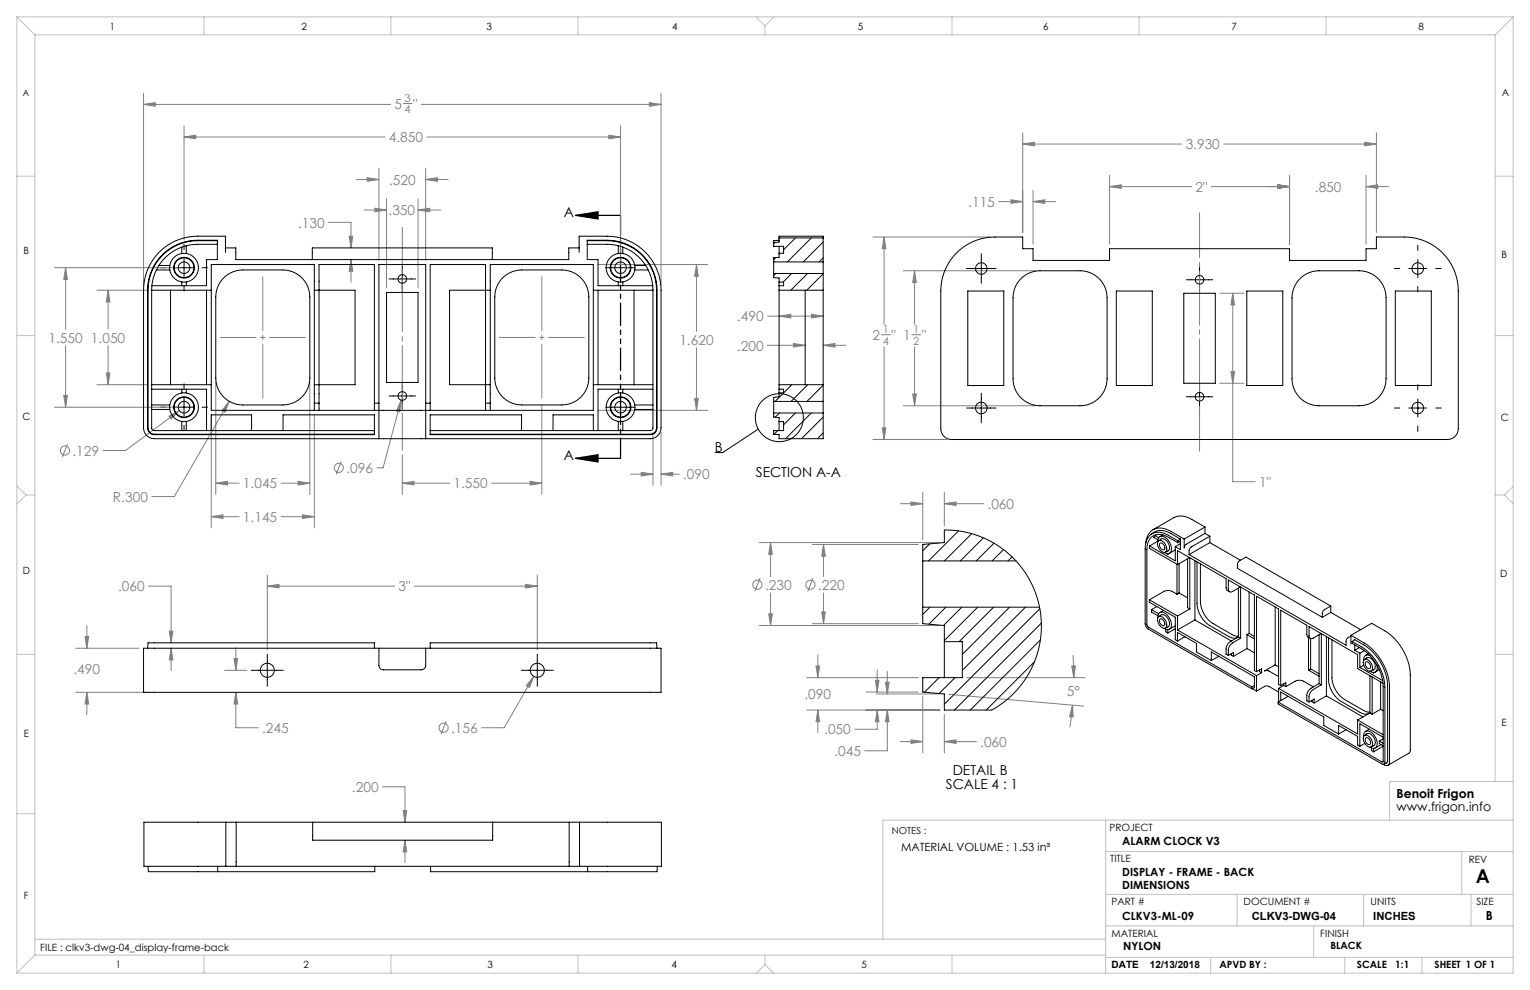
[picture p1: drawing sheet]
<svg xmlns="http://www.w3.org/2000/svg" width="432mm" height="279mm" viewBox="0 0 432 279" stroke-linecap="round" stroke-linejoin="round" font-family="sans-serif">
<g fill="none" stroke="#808080" stroke-width=".28">
<path d="M40.5 29.5l3.3-.5v1zM40.5 26.3v54.3M40.5 29.5h69.7M51.9 38.7l3.3-.5v1zM51.9 35.5v32.2M51.9 38.7h56.8M113.8 29.2h2.5M118.9 29.5h67.7M120.5 38.7h54.6M171.8 38.2l3.3 .5-3.3 .5zM175.1 35.5v38.8M183.3 29l3.3 .5-3.3 .5z"/>
<path d="M186.6 26.3v54.3M288.6 37.5v28.1M388.4 37.5v28.1M100.6 50.7h6.3M102.7 59.3h6.4M103.6 50.2l3.3 .5-3.3 .5zM105.8 58.8l3.3 .5-3.3 .5zM106.9 47.5v25.9M109.1 56.1v25.2M118 59.3l3.3-.5v1zM118 56.1v25.2M118 59.3h6.3"/>
<path d="M120.1 50.7l3.3-.5v1zM120.1 47.5v25.9M120.1 50.7h6.4M281.9 56.9h6.7M285.3 56.4l3.3 .5-3.3 .5zM288.6 40.7l3.3-.6v1.1zM288.6 40.7h44.9M291.5 56.9l3.4-.5v1zM291.5 53.7v15.2M291.5 56.9h6.4M313.1 52.7l3.3-.5v1zM313.1 49.5v19.4"/>
<path d="M313.1 52.7h23.3M341.9 52.7h22M345.4 40.7h43M360.6 52.2l3.3 .5-3.3 .5zM363.9 49.5v19.4M385.1 40.1l3.3 .6-3.3 .5zM385.5 52.7l3.3-.5v1zM385.5 52.7h6.4M385.5 49.5v19.4M15.3 75.6h35.4M18.5 75.6l.5 3.3h-1zM18.5 75.6v17.3"/>
<path d="M92.7 62.8h6.4v7.2M98.5 66.7h1.1l-.5 3.3zM99.1 73.3l.5 3.3h-1.1zM99.1 73.3v6.3M168.7 74.7h31M196.6 74.7l.5 3.3h-1zM196.6 74.7v18.8M246.3 66.9h33.2M249.5 66.9l.5 3.3h-1zM249.5 66.9v24.6M254.9 76.4h37.3M258.1 76.4l.5 3.3h-1z"/>
<path d="M258.1 76.4v15.1M18.5 97.6v17.3M27.3 81.9h14.2M30.5 81.9l.5 3.3h-1zM30.5 81.9v11M30.5 97.6v11M196.6 98.1v17.7M216.6 89.2h15.7M216.6 97.5h10.6M219.9 89.2l3.3-.5v1zM223.9 96.9l3.3 .6-3.3 .5zM229 88.7l3.3 .5-3.3 .5z"/>
<path d="M232.3 97.5l3.3-.6v1.1zM232.3 97.5h6.4M248.8 94.5h2.4M249.5 97.9v26.1M257.3 94.5h2.5M258.1 97.9v16.6M344.3 82.8h6.8M347.9 82.8l.5 3.3h-1zM347.9 82.8v53.2h6.4M15.3 114.9h35.4M18 111.6h1l-.5 3.3zM27.3 108.6h14.2"/>
<path d="M30 105.3h1l-.5 3.3zM47.7 117.4l2.9-1.5-2.3 2.4zM50.6 115.9l-15.2 11.2h-6.3M59.6 117.1v31.9M60.9 107.9v31.6M64.7 113.3l-1.2 3.1-.9-.5zM64.7 113.3l-15.5 26.8h-6.4M87.4 107.9v31.6M88.7 117.1v31.9M113.2 112.9l-.3 3.3-1-.2zM113.2 112.9l-5.1 19.1h-1.8M152.9 114.3v25.2"/>
<path d="M168.7 115.8h31M196.1 112.5h1l-.5 3.3zM254.9 114.5h37.3M257.6 111.2h1l-.5 3.3zM344.3 108.2h6.8M347.4 104.9h1l-.5 3.3zM19.1 125.3l-1.5 3.7M60.9 136.4l3.3-.5v1zM60.9 136.4h6.6M79.3 136.4h8.1M84.1 135.9l3.3 .5-3.3 .5zM96.3 130.2l-1.4 3.7"/>
<path d="M113.5 136.4l3.3-.5v1zM113.5 136.4h13.4M113.5 128.4v11.1M138.7 136.4h14.2M149.6 135.9l3.3 .5-3.3 .5zM177.9 133.8h6.4M181 133.3l3.3 .5-3.3 .5zM184.3 122v15M186.6 133.8l3.3-.5v1zM186.6 122v15M186.6 133.8h5.1M246.3 124h21"/>
<path d="M249 120.7h1l-.5 3.3zM260.4 139v13.4M266.5 139v9.3M59.6 145.8l3.3-.5v1zM59.6 145.8h7.9M79.3 145.8h9.4M85.4 145.3l3.3 .5-3.3 .5zM214.3 153.1h50.9M217.5 153.1l.5 3.3h-1zM217.5 153.1v9.6M229.2 153.7h29.9M232.4 153.7l.5 3.3h-1z"/>
<path d="M232.4 153.7v9M254.1 142.2h6.3M257.1 141.6l3.3 .6-3.3 .5zM266.5 142.2l3.3-.6v1.1zM266.5 142.2h11.1M24 179.6h1l-.5 3.3zM24.5 176.6v6.3M41.9 165.4h6.4v16M47.8 178.1h1l-.5 3.3zM75.4 165.4l3.3-.5v1zM75.4 162.2v21.2M75.4 165.4h36"/>
<path d="M116.9 165.4h34.7M148.3 164.9l3.3 .5-3.3 .5zM151.6 162.2v21.2M214.3 176.5h50.9M214.5 163.2l-1.5 3.7M217 173.2h1l-.5 3.3zM217.5 167.3v9.2M229.2 176h29.9M229.5 163.2l-1.5 3.7M231.9 172.7h1l-.5 3.3zM232.4 167.3v8.7M21.3 182.9h17.9"/>
<path d="M21.3 195.4h21M24.5 195.4l.5 3.3h-1zM24.5 195.4v6.3M48.3 182.9l.5 3.3h-1zM48.3 182.9v6.4M63.4 189.2h6.2M66.1 185.9h1l-.5 3.3zM66.6 195.4l.5 3.3h-1zM66.6 195.4v10h6.3M66.6 182.8v6.4M150.6 190.9l-1.2 3.1-.8-.5zM150.6 190.9l-8.3 14.5h-6.4"/>
<path d="M227.6 191.3h31.5M230.3 187.9h1l-.5 3.4zM230.8 184.9v6.4M244.4 195.3h14.7M247.1 192h1l-.5 3.3zM247.2 195.8h18M247.6 189v6.3M249.9 192.5h1l-.5 3.3zM250.4 189.5v6.3M260.4 196.6v15.9M267.8 196l38.1 3.3M272.9 191.3h33.3"/>
<path d="M302.5 188l1-.1-.5 3.4zM302.7 199l.2 3.4-1-.2zM302.7 199l-.8 6.3M302.8 184.9l.2 6.4M125.9 203.5l-1.5 3.7M227.6 200.4h37.6M230.8 200.4l.5 3.3h-1zM230.8 200.4v6.3M247.6 200.4l.5 3.3h-1zM247.6 200.4v5.4h-6.4M250.4 200.4l.5 3.3h-1zM250.4 200.4v11.5h-6.3"/>
<path d="M254.1 209.3h6.3M257.1 208.8l3.3 .5-3.3 .5zM266.5 209.3l3.3-.5v1zM266.5 201.7v10.8M266.5 209.3h9.1M107.9 222h6.4v10M113.8 228.7h1l-.5 3.3zM114.3 237.1l.5 3.3h-1zM114.3 237.1v6.4"/>
<circle cx="18.3" cy="127.1" r="1.29"/>
<circle cx="95.6" cy="132" r="1.29"/>
<circle cx="213.8" cy="165" r="1.29"/>
<circle cx="228.7" cy="165" r="1.29"/>
<circle cx="125.2" cy="205.4" r="1.29"/>
</g>
<g fill="none" stroke="#000" stroke-width=".28">
<path d="M45.3 75.6h1.6M49.4 75.6h5.1M51.9 68.9v1.6M51.9 73v5.1M57 75.6h1.5M109.8 78.7h7.5M113.5 75v7.5M171 75.6h8.3M175.1 71.4v8.3M272.8 75.8h8.3M276.9 71.6v8.4M334.8 79h7.5"/>
<path d="M338.5 75.2v7.5M393.5 75.8h1.6M397.6 75.8h5.1M400.1 69.2v1.5M400.1 73.2v5.1M405.2 75.8h1.5M51.9 80.6v1.6M400.1 80.9v1.5M45.3 114.9h1.6M49.4 114.9h5.1M51.9 108.3v1.5M51.9 112.4v5.1"/>
<path d="M57 114.9h1.5M109.8 111.7h7.5M113.5 108v7.5M171 114.9h8.3M175.1 110.8v8.3M272.8 115.2h8.3M276.9 111v8.3M334.8 112h7.5M338.5 108.2v7.5M393.5 115.2h1.6M397.6 115.2h5.1M400.1 108.5v1.6"/>
<path d="M400.1 112.6v5.1M405.2 115.2h1.5M51.9 120v1.5M214 121.1l-10.1 6.6h-2.1M400.1 120.2v1.6M70.9 189.2h9.1M75.4 184.6v9.1M147.1 189.2h9.1M151.6 184.6v9.1"/>
<circle cx="220" cy="117.9" r="6.8"/>
</g>
<path d="M162.4 60.8l6.4-1v2zM162.4 60.8h12.7M162.4 129.4l6.4-1.1v2.1zM162.4 129.4h12.7" fill="none" stroke="#000" stroke-width=".35"/>
<path d="M175.1 129.4v-68.6" fill="none" stroke="#000" stroke-width=".35" stroke-dasharray="6.3 1.3 1.3 1.3 1.3 1.3" stroke-dashoffset=".6"/>
<path d="M152.9 77.5v35.5M74.2 113v-35.5" fill="none" stroke="#808080" stroke-width=".28" stroke-dasharray="15.2 1.3 1.3 1.3" stroke-dashoffset="-.6"/>
<path d="M62.2 95.2h24M164.9 95.2h-24" fill="none" stroke="#808080" stroke-width=".28" stroke-dasharray="15.2 1.3 1.3 1.3" stroke-dashoffset="5.1"/>
<path d="M113.5 127.1v-62.9" fill="none" stroke="#808080" stroke-width=".28" stroke-dasharray="15.2 1.3 1.3 1.3" stroke-dashoffset="4.7"/>
<path d="M338.5 60.1v67.2" fill="none" stroke="#808080" stroke-width=".28" stroke-dasharray="15.2 1.3 1.3 1.3" stroke-dashoffset="2.6"/>
<g fill="none" stroke="#c0c0c0" stroke-width=".28">
<path d="M4.8 4.8l5 5M4.8 4.8h422.2M4.8 4.8v269.8M9.8 9.8h412.2M9.8 9.8v259.8M57.5 4.8v5M110.3 4.8v5M163.1 4.8v5M213.4 4.8l2.5 2.5M215.9 7.3v2.5M218.4 4.8l-2.5 2.5M268.7 4.8v5"/>
<path d="M321.5 4.8v5M374.3 4.8v5M422 9.8v210.7M427 4.8l-5 5M427 4.8v269.8h-422.2M4.8 49.7h5M422 49.7h5M4.8 94.7h5M422 94.7h5M4.8 137.1l2.5 2.6M7.3 139.7l-2.5 2.6M7.3 139.7h2.5"/>
<path d="M422 139.7h2.6M424.6 139.7l2.4 2.4M427 137.3l-2.4 2.4M4.8 184.7h5M422 184.7h5M4.8 229.7h5M312 231.5v43.1M427 231.5h-177.8v33.6M427 220.5h-34.8v11M312 240.3h115M312 252.4h115M349.1 252.4v8.9"/>
<path d="M384.9 252.4v8.9M412.6 240.3v12.1M415.2 252.4v8.9M9.8 265.1h302.2M9.8 269.6l-5 5M9.8 269.6h302.2M57.5 269.6v5M110.3 269.6v5M163.1 269.6v5M215.9 272.2l-2.4 2.4M215.9 272.2l2.4 2.4M215.9 269.6v2.6"/>
<path d="M268.7 269.6v5M312 270.2h115M312 261.3h115M341.7 270.2v4.4M370.8 261.3v8.9M379.5 270.2v4.4M401.3 270.2v4.4"/>
</g>
<path d="M162.4 129.4l6.4-1.1v2.1zM162.4 60.8l6.4-1v2z" fill="#000"/>
<path d="M183.3 29l3.3 .5-3.3 .5zM40.5 29.5l3.3-.5v1zM105.8 58.8l3.3 .5-3.3 .5zM118 59.3l3.3-.5v1zM51.9 38.7l3.3-.5v1zM171.8 38.2l3.3 .5-3.3 .5zM98.5 66.7h1.1l-.5 3.3zM99.1 73.3l.5 3.3h-1.1zM103.6 50.2l3.3 .5-3.3 .5zM120.1 50.7l3.3-.5v1zM85.4 145.3l3.3 .5-3.3 .5zM59.6 145.8l3.3-.5v1zM84.1 135.9l3.3 .5-3.3 .5zM60.9 136.4l3.3-.5v1zM64.7 113.3l-2.1 2.6 .9 .5zM149.6 135.9l3.3 .5-3.3 .5zM113.5 136.4l3.3-.5v1zM18.5 75.6l.5 3.3h-1zM18 111.6h1l-.5 3.3zM47.7 117.4l.6 .9 2.3-2.4zM181 133.3l3.3 .5-3.3 .5zM186.6 133.8l3.3-.5v1zM30.5 81.9l.5 3.3h-1zM30 105.3h1l-.5 3.3zM113.2 112.9l-1.3 3.1 1 .2zM196.1 112.5h1l-.5 3.3zM196.6 74.7l.5 3.3h-1zM66.6 195.4l.5 3.3h-1zM66.1 185.9h1l-.5 3.3zM75.4 165.4l3.3-.5v1zM148.3 164.9l3.3 .5-3.3 .5zM24 179.6h1l-.5 3.3zM24.5 195.4l.5 3.3h-1zM47.8 178.1h1l-.5 3.3zM48.3 182.9l.5 3.3h-1zM150.6 190.9l-2 2.6 .8 .5zM313.1 52.7l3.3-.5v1zM360.6 52.2l3.3 .5-3.3 .5zM360.6 52.2l3.3 .5-3.3 .5zM385.5 52.7l3.3-.5v1zM285.3 56.4l3.3 .5-3.3 .5zM291.5 56.9l3.4-.5v1zM249.5 66.9l.5 3.3h-1zM249 120.7h1l-.5 3.3zM257.6 111.2h1l-.5 3.3zM258.1 76.4l.5 3.3h-1zM347.9 82.8l.5 3.3h-1zM347.4 104.9h1l-.5 3.3zM288.6 40.7l3.3-.6v1.1zM385.1 40.1l3.3 .6-3.3 .5zM219.9 89.2l3.3-.5v1zM229 88.7l3.3 .5-3.3 .5zM223.9 96.9l3.3 .6-3.3 .5zM232.3 97.5l3.3-.6v1.1zM232.4 153.7l.5 3.3h-1zM231.9 172.7h1l-.5 3.3zM217.5 153.1l.5 3.3h-1zM217 173.2h1l-.5 3.3zM302.7 199l.2 3.4-1-.2zM302.5 188l1-.1-.5 3.4zM257.1 141.6l3.3 .6-3.3 .5zM266.5 142.2l3.3-.6v1.1zM250.4 200.4l.5 3.3h-1zM249.9 192.5h1l-.5 3.3zM266.5 209.3l3.3-.5v1zM257.1 208.8l3.3 .5-3.3 .5zM247.1 192h1l-.5 3.3zM247.6 200.4l.5 3.3h-1zM230.3 187.9h1l-.5 3.4zM230.8 200.4l.5 3.3h-1zM114.3 237.1l.5 3.3h-1zM113.8 228.7h1l-.5 3.3z" fill="#808080"/>
<g fill="none" stroke="#000" stroke-width=".28">
<path d="M44.1 76.2h3.8M44.8 74.9h3.1M51.3 69.7v1.8M51.3 79.6v1M52.6 69.3v2.2M52.6 79.6v1M61.3 67.9a26.9 26.9 0 0 0-9.4 .6 14 14 0 0 0-10.1 13.4v38.9a1.78 1.78 0 0 0 1.8 1.7h62.1M61.3 68.9a26 26 0 0 0-9.1 .5 13 13 0 0 0-9.4 12.5M62.8 78.8a7.6 7.6 0 0 1 5.7-2.6h11.3a7.6 7.6 0 0 1 7.6 7.6v22.9a7.6 7.6 0 0 1-7.6 7.6h-11.3a7.6 7.6 0 0 1-7.6-7.6v-22.9a7.6 7.6 0 0 1 1.9-5zM63.6 71.2v-4.5h-7.8a15.2 15.2 0 0 0-15.3 15.2v38.9a3 3 0 0 0 3.1 3h63.3M63.6 70h2.9v3.3h94v-3.3h2.9M88.1 73.3v-3.3h50.8v3.3"/>
<path d="M141.6 78.8a7.6 7.6 0 0 1 5.7-2.6h11.3a7.6 7.6 0 0 1 7.6 7.6v22.9a7.6 7.6 0 0 1-7.6 7.6h-11.3a7.6 7.6 0 0 1-7.7-7.6v-22.9a7.6 7.6 0 0 1 2-5zM163.4 71.2v-4.5h7.9a15.2 15.2 0 0 1 15.3 15.2v38.9a3 3 0 0 1-3.1 3h-63.4M165.7 67.9a26.9 26.9 0 0 1 9.4 .6 14 14 0 0 1 10.2 13.4v38.9a1.78 1.78 0 0 1-1.8 1.7h-62.1M165.7 68.9a26 26 0 0 1 9.2 .5 13 13 0 0 1 9.4 12.5M174.5 69.3v2.2M174.5 79.6v1M175.8 69.7v1.8M175.8 79.6v1M179.1 74.9h3.1M179.1 76.2h3.8M218.4 73.9v3.3M218.4 73.9h13.9"/>
<path d="M218.4 77.2h13.9M218.4 68.5v1h2.7v2h-1.2M218.4 77.2v1.1l1.5 .2v33.5l-1.5 .1v1.2M218.7 68.4l-.3 .4M218.9 72.7l-.5 .6M218.9 77.2l-.5 .6M219.9 67.1v-.4h12.4v.4M219.9 67.1v1.2l-1.5 .2M219.9 67.8l-1.5 .1v.6M219.9 79.6h1.2v1h-1.2M219.9 67.1h12.4M219.9 69.5v3.1l-1.5 .2v1.1"/>
<path d="M220 67.1l-.1 .2M220.1 71.5l-.2 .3M223.4 77.2l-2.4 2.4M224.5 67.1l-3.4 3.4M227.9 77.2l-4.7 4.7M229 67.1l-6.8 6.8M232.3 73.9v3.3M232.3 67.1v6.8M232.3 77.2v36.1M232.3 68.3l-5.6 5.6M232.3 72.8l-1.1 1.1M232.3 77.3l-4.6 4.6"/>
<path d="M270 71.4a15.2 15.2 0 0 1 10.8-4.5h7.8v3.3h2.9v3.3h21.6v-3.3h50.8v3.3h21.6v-3.3h2.9v-3.3h7.9a15.2 15.2 0 0 1 15.3 15.2v38.9a3 3 0 0 1-3.1 3h-139.9a3 3 0 0 1-3.1-3v-38.9a15.2 15.2 0 0 1 4.5-10.7zM287.8 79a7.6 7.6 0 0 1 5.7-2.6h11.3a7.6 7.6 0 0 1 7.6 7.6v22.9a7.6 7.6 0 0 1-7.6 7.6h-11.3a7.6 7.6 0 0 1-7.6-7.6v-22.9a7.6 7.6 0 0 1 1.9-5zM366.6 79a7.6 7.6 0 0 1 5.7-2.6h11.3a7.6 7.6 0 0 1 7.6 7.6v22.9a7.6 7.6 0 0 1-7.6 7.6h-11.3a7.6 7.6 0 0 1-7.7-7.6v-22.9a7.6 7.6 0 0 1 2-5zM42.8 81.9v38.9a.76 .76 0 0 0 .8 .7h62.1M42.8 81.9h16.8M42.9 80.6h15.4v-7.3h3v-5.5a27 27 0 0 0-9.4 .5 14.1 14.1 0 0 0-10.3 13.6v38.9a1.91 1.91 0 0 0 2 1.9h62.1v-5.6h-25.8v4.4M48.1 81.9v26.7M58.3 81.9v26.7M88.7 81.9v-7.2h-29.1v41.1h107.8v-41.1h-29v7.2M88.7 81.9h11.5v26.7h-11.5M88.7 81.9v26.7M109.1 82.5h8.9v25.4h-8.9z"/>
<path d="M138.4 81.9h-11.5v26.7h11.5M138.4 81.9v26.7M167.4 81.9h16.9M168.8 81.9v26.7M178.9 81.9v26.7M184.2 80.6h-15.4v-7.3h-3.1v-5.5a27 27 0 0 1 9.5 .5 14.1 14.1 0 0 1 10.2 13.6v38.9a1.91 1.91 0 0 1-1.9 1.9h-62.1v-5.6h25.8v4.4M184.3 81.9v38.9a.76 .76 0 0 1-.8 .7h-62.1M219.9 81.9h12.4M220 80.6l-.1 .1M227.2 81.9v26.7M232.3 81.8l-.1 .1M273.1 82.1h10.2v26.7h-10.2z"/>
<path d="M315 82.1h10.2v26.7h-10.2zM334.1 82.8h8.9v25.4h-8.9zM351.9 82.1h10.1v26.7h-10.1zM393.8 82.1h10.1v26.7h-10.1zM42.8 108.6h16.8M42.8 109.8h15.5v11.7M42.8 114.3h5.1M42.8 115.6h5.1M51.3 109.8v1.1M51.3 118.9v2.6M52.6 109.8v1.1M52.6 118.9v2.6"/>
<path d="M88.7 108.6v7.2M88.7 113.8h1.3M90 115.8v-41.1h15.7v41.1M105.7 113.8h1.2M120.1 113.8h1.3M121.4 115.8v-41.1h15.6v41.1M137 113.8h1.4M138.4 108.6v7.2M167.4 108.6h16.9M174.5 109.8v1.1M174.5 118.9v2.6M175.8 109.8v1.1"/>
<path d="M175.8 118.9v2.6M179.1 114.3h5.2M179.1 115.6h5.2M184.3 109.8h-15.5v11.7M218.4 113.3v3.3M218.4 113.3h13.9M218.4 116.6h13.9M218.4 116.6v1.1l1.5 .2v3.6M219.9 108.6h12.4M219.9 109.8h1.2v1.1h-1.2M220 116.6l-1.2 1.2M223.5 108.6l-4.7 4.7"/>
<path d="M224.5 116.6l-3.4 3.3M228 108.6l-4.8 4.7M229 116.6l-7.3 7.2M232.3 113.3v3.3M232.3 116.6v7.2h-12.4v-1.1l-1.5-.2v-1h2.7v-2.5h-1.2M232.3 108.7l-4.6 4.6M232.3 113.2l-.1 .1M232.3 117.7l-6.1 6.1M59.6 121.5v-4.4h11.4v4.4M106.9 123.8h13.2M106.9 123.8v-49.1h13.2v49.1M156.1 121.5v-4.4h11.3v4.4"/>
<path d="M219.5 121.5l-1 1.1M232.3 122.2l-1.6 1.6M260.4 158.3v-4.6l6.1-.6v-3.5l4.7 .3 4.6 1.2 3.1 1.3 2.8 1.6 2.5 1.9 2.5 2.4 2 2.5 1.8 2.8 1.5 3 1 3.1 .8 4.5v4.3l-.6 4.5-1.5 4.4-2.2 4-2.6 3.5-3.4 3.1-3.6 2.4h-13.4v-4.6l-6.1-.5v-4h11.2v-10.2h-5.1M260.4 158.3v13.1M260.4 158.3h26.3M262.4 153.5l-2 1.9M270.5 149.8l-8.5 8.5M274.2 150.6l-7.7 7.7M277.5 151.8l-6.5 6.5M280.5 153.3l-5 5M283.2 155.1l-3.2 3.2M285.6 157.2l-1.1 1.1"/>
<path d="M324.4 154.1v.7l7.9 4.5M324.4 154.1l7.3 4.2v-4M324.8 150.8a4.4 4.4 0 0 1 5.7-.2l2.6 1.5M325.9 151.2l-.3 .5 1.2 .7M325.9 151.2l1.1 .6M326.5 150.9l-.6 .3M326.8 152.7l-2.4 1.4M326.8 152.9a1.29 1.29 0 0 1 .8-1.6 1.29 1.29 0 0 1 1.6 .6 3.3 3.3 0 0 1 1 4.1l-.7 .3-1-.4M327 152.6a2.15 2.15 0 0 1 2.3 2.7 .88 .88 0 0 1-.8 .6 .88 .88 0 0 1-.9-.4 2.19 2.19 0 0 1-.6-2.9zM327 152.6l.7-.5a2.16 2.16 0 0 1 2.4 2.5l-.3 .7-.9 .6M327.3 153.4a1.09 1.09 0 0 1 1.2 .5 1.09 1.09 0 0 1-.1 1.3 1.42 1.42 0 0 1-1.1-1.8zM328.2 151l-.9 .4"/>
<path d="M329.4 156.3l.2 .1M329.6 156.3v.1M329.9 156.2l-.3 .2M331.7 155.2l-1.6 .9M332.2 159.3v8.4M332.3 159.3v-3.9l13.7 7.9 .1 2.8 .1 .4 .8 .5M332.4 152.6l-2.6-1.5a3.9 3.9 0 0 0-6.2 1.3l-.4 2.5v21.2l.4 1 29.7 17.3M332.4 153.2l-2.6-1.5a3.6 3.6 0 0 0-5.7 1.2l-.4 2.3v21.1l.1 .5 29.5 17.1M332.4 152.6v.6M332.8 159.1v8.2M333.1 152.1v3l-1.4-.8M333.1 152.8l-.7 .4"/>
<path d="M333.1 152.1l-.7 .5M333.1 153.4l-1.4 .9M334.2 152.1l-3.7-2.1a4.3 4.3 0 0 0-6.5 1l-.7 2.4M335.2 157.7v13.8l.6 .4M335.6 156.5l44.3 25.6 .2-1.7 1.2-.9M335.7 157.4l-3.4 1.9M335.8 157.4v14.5M337.2 158.2v16.8M337.8 158.6v11.7a7.9 7.9 0 0 0 3.6 6.3l5.3 3a2.36 2.36 0 0 0 2.8 .1M338.8 159.1v10.7a7.9 7.9 0 0 0 3.6 6.2l5.7 3.3 1.4 .3M340.1 150.5l-5.4 3.2-.5 .9v-2.5M340.1 148.7l-3.7-2.1a5.2 5.2 0 0 0-5.1-.5l-5.9 3.4"/>
<path d="M340.1 150.5l1.3 .8M340.1 148.7l-5.9 3.4M340.1 148.7v1.8M341.4 151.3l-5.3 3.2-.5 .6v1.4M341.4 153.1l-5.8 3.4M341.4 153.1l8.7 5M341.4 151.3v1.8M260.4 171.4h33M260.4 171.4v4.6l6.1 .5v14.8M262.5 171.4l-2.1 2M266.9 171.4l-4.7 4.8M271.4 171.4l-5.1 5.1"/>
<path d="M275.9 171.4l-9.4 9.4M280.4 171.4l-9.7 9.7M284.9 171.4l-13.3 13.3M289.4 171.4l-17.8 17.8M293.5 171.8l-27 26.9M293.9 175.9l-24.6 24.5M324.4 169.3v.7l7.3 4.2v6.3l.6 .4M324.4 169.3l7.9 4.6M325 172v.7l1.8 1.1M325 172l2 1.2M326.5 171.2l-1.5 .8M326.8 174.3a1.29 1.29 0 0 1 .8-1.5 1.29 1.29 0 0 1 1.6 .6 3.3 3.3 0 0 1 1 4.1l-.7 .2-1-.4"/>
<path d="M327 174.1a2.15 2.15 0 0 1 2.3 2.6 .88 .88 0 0 1-.8 .7 .88 .88 0 0 1-.9-.5 2.19 2.19 0 0 1-.6-2.8zM327 174.1l.7-.5a2.16 2.16 0 0 1 2.4 2.4l-.3 .8-.9 .5M327.3 174.8a1.09 1.09 0 0 1 1.2 .5 1.09 1.09 0 0 1-.1 1.3 1.42 1.42 0 0 1-1.1-1.8zM328.4 172.3l-1.1 .6M329 177.6v.7l.6 .3M329.6 177.7v.9M331.7 176.6l-1.6 1M331.7 177.4l-2.1 1.2M332.2 167.7l-1.3-.8a2.65 2.65 0 0 0-2.4 0l-4.1 2.4M332.3 173.9v3.9M332.3 177.8l22.3 12.9M332.8 167.3l2.4 1.4"/>
<path d="M332.8 167.3l-.6 .4M334.4 179.7l-2.1 1.2M335.8 171.9l-3.5 2M337.2 175l10.3 5.9M337.2 175l-4.9 2.8M349.5 179.8l-2.3 1.3a2.65 2.65 0 0 0-1.2 2.1v1.4l.7 .4M349.5 179.8l.6 .3M349.5 166v13.8M351.9 179.1l2.1 1.2M351.9 179.1v3.9M352.5 178.8l-.6 .3M352.5 167.1v11.7"/>
<path d="M352.5 178.8l1.5 .8M359.9 171.3v16.3M369.3 179.9v9.2M372.3 179.1v13.8M372.9 178.8l-2.3 1.3a.73 .73 0 0 1-.8 .1 .73 .73 0 0 1-.4-.8v-2.6l13.7 7.9v4l7.2 4.1M372.9 178.8v14.5M374.3 179.7v16.7M375.6 171l-24-13.8-2.1 1.4-.3 .5v1.3l24 13.8M375.6 171l-2.2 1.4-.2 .6v1.2M375.6 172.8l-2.4 1.4M375.6 172.8l8.4 4.9M375.6 171v1.8"/>
<path d="M381.3 179.3l3.7 2.1a15.9 15.9 0 0 1 7.2 12.5v21.1a.95 .95 0 0 1-.6 1.1 .95 .95 0 0 1-1.2-.4M381.3 179.3l5.8-3.4 3.7 2.2a15.9 15.9 0 0 1 7.2 12.4v21.5l-.4 .6-5.9 3.4M381.3 179.3v2.5M40.5 182.9h146.1v12.5h-146.1zM41.6 182.9l.2-1.5h63.9v1.5M106.9 182.9v4.9a1.27 1.27 0 0 0 1.3 1.2h10.7a1.27 1.27 0 0 0 1.2-1.2v-4.9M121.4 182.9v-1.5h63.9l.1 1.5M260.5 191.3l-.1 .1M265 191.3l-4.1 4.1M269.5 191.3l-4.5 4.4M291.9 186.8l-13.6 13.6M293.6 180.6l-19.8 19.8"/>
<path d="M332.3 180.9v-2.4l5.4 3.1v2.4l4.2 2.4M341.9 186.4v-2.4l12.1 7v3.1l-.7 .3M344 185.2l-2.1 1.2M346.7 185l1.4-.9v1.1M347.5 184.5v.4l.6 .3M350.1 180.1l-2.2 1.3a2.65 2.65 0 0 0-1.2 2.1v1.5M350.1 180.1v-14.5l-2.2 1.3a.73 .73 0 0 1-.9 .1 .73 .73 0 0 1-.3-.8v-2.5l7.3 4.2v21.3l.6 .4M351.9 183l2.1 1.2M351.9 183l-3.8 2.2M353.3 193.9v.5M353.4 194.3l1.2 .7M354 193.4l-.7 .5"/>
<path d="M354.6 195l2.3-1.3 .6-.1 .6 .1 2.7 1.6M354.6 189.6v-21.3l6.2 3.6v21.3l.6 .3M354.6 190.7v4.3M354.6 189.6l1.5-.9v1.1M355.5 189.1v.4l.6 .3M356.1 189.8l-1.5 .9M359.9 187.6l-3 1.8 1.1-.1 2.8 1.7M359.9 187.6l.9 .6M360.8 194.3l22.3 12.8v-3.9M360.8 194.3v3.8M361.4 197.7v-2.4l12.2 7v2.4l4.2 2.5M361.4 197.7l-.7 .4"/>
<path d="M361.4 193.5l1.5-.8v1.1M362.3 193.4l-1.5 .9M362.3 193.4l.6 .4M362.3 193v.4M362.9 193.8l2.6-1.5a2.65 2.65 0 0 1 2.4 0l2.8 1.6M363.5 196.5l-2.1 1.2M369.3 189.1l3 1.7M369.4 198.1l1.5-.8v1.1M369.8 180.2l-.8-.5-.2-.4v-2.8l-7.4-4.3v21.3M369.9 188.8l2.4 1.4M369.9 188.8l-.6 .3M369.9 180.2v8.6"/>
<path d="M370.2 197.7v.3l.7 .4M372.3 192.9l-2.3 1.3a2.65 2.65 0 0 0-1.2 2.1v1.5l.6 .3M372.3 192.9l.6 .4M372.9 193.3l-2.3 1.3a2.65 2.65 0 0 0-1.2 2.1v1.4M374.3 196.4l10.3 5.9M374.3 196.4l-3.4 2M374.9 180v11.8a7.9 7.9 0 0 0 3.6 6.2l5.4 3.1a2.36 2.36 0 0 0 2.7 .1M375.9 180.6v10.6a7.9 7.9 0 0 0 3.6 6.2l5.8 3.3 1.3 .3M381.6 181l.7-.5 2.7 1.6a14.7 14.7 0 0 1 6.6 11.5v21.1l-.1 .5-.9 .5M381.6 181l2.7 1.5a14.5 14.5 0 0 1 6.5 11.5v21.1a.51 .51 0 0 1-.2 .6 .51 .51 0 0 1-.6-.1l-29.3-16.9v-.6M381.6 181v.6l2.7 1.5a13.5 13.5 0 0 1 6.1 10.6v21.1l-.2 .3-29.5-17M382.3 182v1.5"/>
<path d="M382.3 183.5l1.5 .8M383.7 182.8l-1.4 .7M383.8 184.3v4.1M383.8 188.4l6.4 3.7M384.9 187.7l-1.1 .7M385 186.2a1.68 1.68 0 0 1 2.2 1.5 1.04 1.04 0 0 1 .2 1.1 1.04 1.04 0 0 1-1 .6 2.45 2.45 0 0 1-1.4-3.2zM385 183.6l-1.2 .7M385.1 186.2l.6-.5a2.16 2.16 0 0 1 2.4 2.4l-.2 .8-1 .5M385.4 186.9a1.09 1.09 0 0 1 1.2 .5 1.09 1.09 0 0 1-.2 1.3 1.42 1.42 0 0 1-1-1.8zM386.2 184.5l-.8 .5M386.6 190.7v10.5M386.6 185a1.18 1.18 0 0 0-1.3 .1 1.18 1.18 0 0 0-.4 1.3"/>
<path d="M387.2 191.1v10.5M387.4 189.8l.3 .1M387.7 189.8v.1M388 189.7l-.3 .2M388.6 187.7a1.31 1.31 0 0 1-.1 1.6 1.31 1.31 0 0 1-1.6 .3l-.3-.2M389.3 189l-1.2 .7M389.6 192.4v7.8M377.8 207.2v-2.5l5.3 3.1v2.5l.7 .3M379.9 206l-2.1 1.2M383.1 203.2l7.3 4.2M384.9 207.8a1.29 1.29 0 0 1 .7-1.5 1.29 1.29 0 0 1 1.6 .6 3.3 3.3 0 0 1 1.1 4.1l-.8 .2-.9-.3M385 207.7a1.68 1.68 0 0 1 2.2 1.4 1.04 1.04 0 0 1 .2 1.1 1.04 1.04 0 0 1-1 .6 2.45 2.45 0 0 1-1.4-3.1z"/>
<path d="M385.1 207.6l.6-.5a2.16 2.16 0 0 1 2.4 2.4l-.2 .8-1 .5M385.2 209.8l-1.4 .8M385.4 208.3a1.09 1.09 0 0 1 1.2 .6 1.09 1.09 0 0 1-.2 1.3 1.42 1.42 0 0 1-1-1.9zM386.5 205.8l-1.1 .6M386.6 201.2l.6 .4M386.6 201.2l-3.5 2M387.1 211.1v.7l.6 .4M387.7 211.2v1M389.3 209.2v.6l1.1 .7M389.3 209.2l1.1 .6M389.6 200.2l-2.4 1.4M389.6 200.2l.8 .4"/>
<path d="M389.8 210.1l-1.7 1M390.4 208.1l-6.6-3.8v6.3M390.4 208.5l-1.1 .7M390.4 210.6l-2.7 1.6M40.6 232h146.1v12.5h-146.1zM63.7 232v12.5M66.7 232v12.5M88.2 232v5.1h50.8v-5.1M160.6 232v12.5M163.6 232v12.5M41.8 244.5l.1 1.5h63.9v-1.5M61.4 244.5v1.5"/>
<path d="M121.5 244.5v1.5h63.9l.1-1.5M165.8 244.5v1.5"/>
<circle cx="51.9" cy="75.6" r="2.93"/>
<circle cx="51.9" cy="75.6" r="2.79"/>
<circle cx="51.9" cy="75.6" r="4.1"/>
<circle cx="51.9" cy="75.6" r="1.63"/>
<circle cx="113.5" cy="78.7" r="1.22"/>
<circle cx="175.1" cy="75.6" r="2.93"/>
<circle cx="175.1" cy="75.6" r="4.1"/>
<circle cx="175.1" cy="75.6" r="1.63"/>
<circle cx="175.1" cy="75.6" r="2.79"/>
<circle cx="276.9" cy="75.8" r="1.63"/>
<circle cx="338.5" cy="79" r="1.22"/>
<circle cx="400.1" cy="75.8" r="1.63"/>
<circle cx="51.9" cy="114.9" r="2.93"/>
<circle cx="51.9" cy="114.9" r="2.79"/>
<circle cx="51.9" cy="114.9" r="4.1"/>
<circle cx="51.9" cy="114.9" r="1.63"/>
<circle cx="113.5" cy="111.7" r="1.22"/>
<circle cx="175.1" cy="114.9" r="2.93"/>
<circle cx="175.1" cy="114.9" r="4.1"/>
<circle cx="175.1" cy="114.9" r="1.63"/>
<circle cx="175.1" cy="114.9" r="2.79"/>
<circle cx="276.9" cy="115.2" r="1.63"/>
<circle cx="338.5" cy="112" r="1.22"/>
<circle cx="400.1" cy="115.2" r="1.63"/>
<circle cx="75.4" cy="189.2" r="1.98"/>
<circle cx="151.6" cy="189.2" r="1.98"/>
</g>
<text font-size="5.4" x="416.5" y="249.1">A</text>
<g font-size="3.9" fill="#808080">
<text x="111.3" y="30.8">5</text>
<text x="116.6" y="30.8">&quot;</text>
<text x="109.7" y="40.1">4.850</text>
<text x="334.6" y="42.1">3.930</text>
<text x="109.8" y="52.1">.520</text>
<text x="273.3" y="58.4">.115</text>
<text x="337.4" y="54.1">2&quot;</text>
<text x="371.1" y="54.1">.850</text>
<text x="84.1" y="64.2">.130</text>
<text x="109.7" y="60.7">.350</text>
<text x="208" y="90.7">.490</text>
<text x="13.7" y="96.7">1.550 1.050</text>
<text x="191.7" y="97.3">1.620</text>
<text x="208" y="98.9">.200</text>
<text x="246.3" y="96">2</text>
<text x="251.6" y="96">&quot; 1</text>
<text x="260.2" y="96">&quot;</text>
<text x="20.5" y="128.6">.129</text>
<text x="68.6" y="137.8">1.045</text>
<text x="97.7" y="133.5">.096</text>
<text x="128" y="137.8">1.550</text>
<text x="192.8" y="135.3">.090</text>
<text x="355.3" y="137.4">1&quot;</text>
<text x="31.9" y="141.6">R.300</text>
<text x="278.7" y="143.6">.060</text>
<text x="68.6" y="147.3">1.145</text>
<text x="33.3" y="166.9">.060</text>
<text x="112.5" y="166.9">3&quot;</text>
<text x="215.9" y="166.5">.230</text>
<text x="230.9" y="166.5">.220</text>
<text x="20.8" y="190.2">.490</text>
<text x="227" y="197.3">.090</text>
<text x="301.1" y="196.4">5°</text>
<text x="74" y="206.9">.245</text>
<text x="127.3" y="206.9">.156</text>
<text x="232.6" y="207.3">.050</text>
<text x="235.5" y="213.4">.045</text>
<text x="276.6" y="210.8">.060</text>
<text x="99.3" y="223.5">.200</text>
</g>
<g font-size="3.9">
<text x="159.1" y="61.2">A</text>
<text x="159.1" y="129.8">A</text>
<text x="201.8" y="127.5">B</text>
<text x="213.3" y="134.5">SECTION A-A</text>
<text x="268.9" y="218.7">DETAIL B</text>
<text x="266.9" y="222.6">SCALE 4 : 1</text>
</g>
<g font-size="3.5">
<text x="394.1" y="225.3">Benoit Frigon</text>
<text x="394.1" y="228.8">www.frigon.info</text>
<text x="419.3" y="259.7">B</text>
</g>
<g font-size="3.2" fill="#808080">
<text x="114.2" y="28.7">3</text>
<text x="114.2" y="32">4</text>
<text x="249.1" y="94">1</text>
<text x="257.7" y="94">1</text>
<text x="249.1" y="97.2">4</text>
<text x="257.7" y="97.2">2</text>
</g>
<g font-size="3.2">
<text x="316.7" y="238.4">ALARM CLOCK V3</text>
<text x="254.3" y="240.1">MATERIAL VOLUME : 1.53 in³</text>
<text x="316.7" y="250.8">DIMENSIONS</text>
<text x="316.7" y="247.3">DISPLAY - FRAME - BACK</text>
<text x="316.7" y="259.7">CLKV3-ML-09</text>
<text x="353.3" y="259.7">CLKV3-DWG-04</text>
<text x="387.6" y="259.7">INCHES</text>
<text x="317" y="268.2">NYLON</text>
</g>
<g font-size="2.8">
<text x="31" y="8.5">1</text>
<text x="85.1" y="8.5">2</text>
<text x="137.3" y="8.5">3</text>
<text x="189.7" y="8.5">4</text>
<text x="242.1" y="8.5">5</text>
<text x="294.4" y="8.5">6</text>
<text x="347.6" y="8.5">7</text>
<text x="400.3" y="8.5">8</text>
<text x="423.8" y="27.2">A</text>
<text x="6.7" y="71.8">B</text>
<text x="423.8" y="72.8">B</text>
<text x="6.4" y="118.6">C</text>
<text x="423.5" y="118.9">C</text>
<text x="6.5" y="162.1">D</text>
<text x="423.4" y="163">D</text>
<text x="6.7" y="207.9">E</text>
<text x="423.7" y="204.9">E</text>
<text x="313.1" y="234.6">PROJECT</text>
<text x="313.3" y="243.2">TITLE</text>
<text x="414.5" y="243.6">REV</text>
<text x="6.7" y="253.8">F</text>
<text x="313.7" y="255.3">PART #</text>
<text x="351" y="255.3">DOCUMENT #</text>
<text x="386.8" y="255.3">UNITS</text>
<text x="416.7" y="255.3">SIZE</text>
<text x="11.4" y="268.4">FILE : clkv3-dwg-04_display-frame-back</text>
<text x="313.7" y="264.6">MATERIAL</text>
<text x="372.6" y="264.5">FINISH</text>
<text x="375.5" y="267.9">BLACK</text>
<text x="32.7" y="273.3">1</text>
<text x="85.7" y="273.3">2</text>
<text x="137.6" y="273.3">3</text>
<text x="189.6" y="273.3">4</text>
<text x="243.2" y="273.2">5</text>
<text x="313.7" y="273.3">DATE</text>
<text x="324.5" y="273.3">12/13/2018</text>
<text x="344.1" y="273.1">APVD BY :</text>
<text x="383" y="273.1">SCALE</text>
<text x="393.8" y="273.1">1:1</text>
<text x="404.9" y="273.1">SHEET 1 OF 1</text>
</g>
<text font-size="2.7" x="251.7" y="235.2">NOTES :</text>
<text font-size="2.5" x="6.4" y="27">A</text>
</svg>
